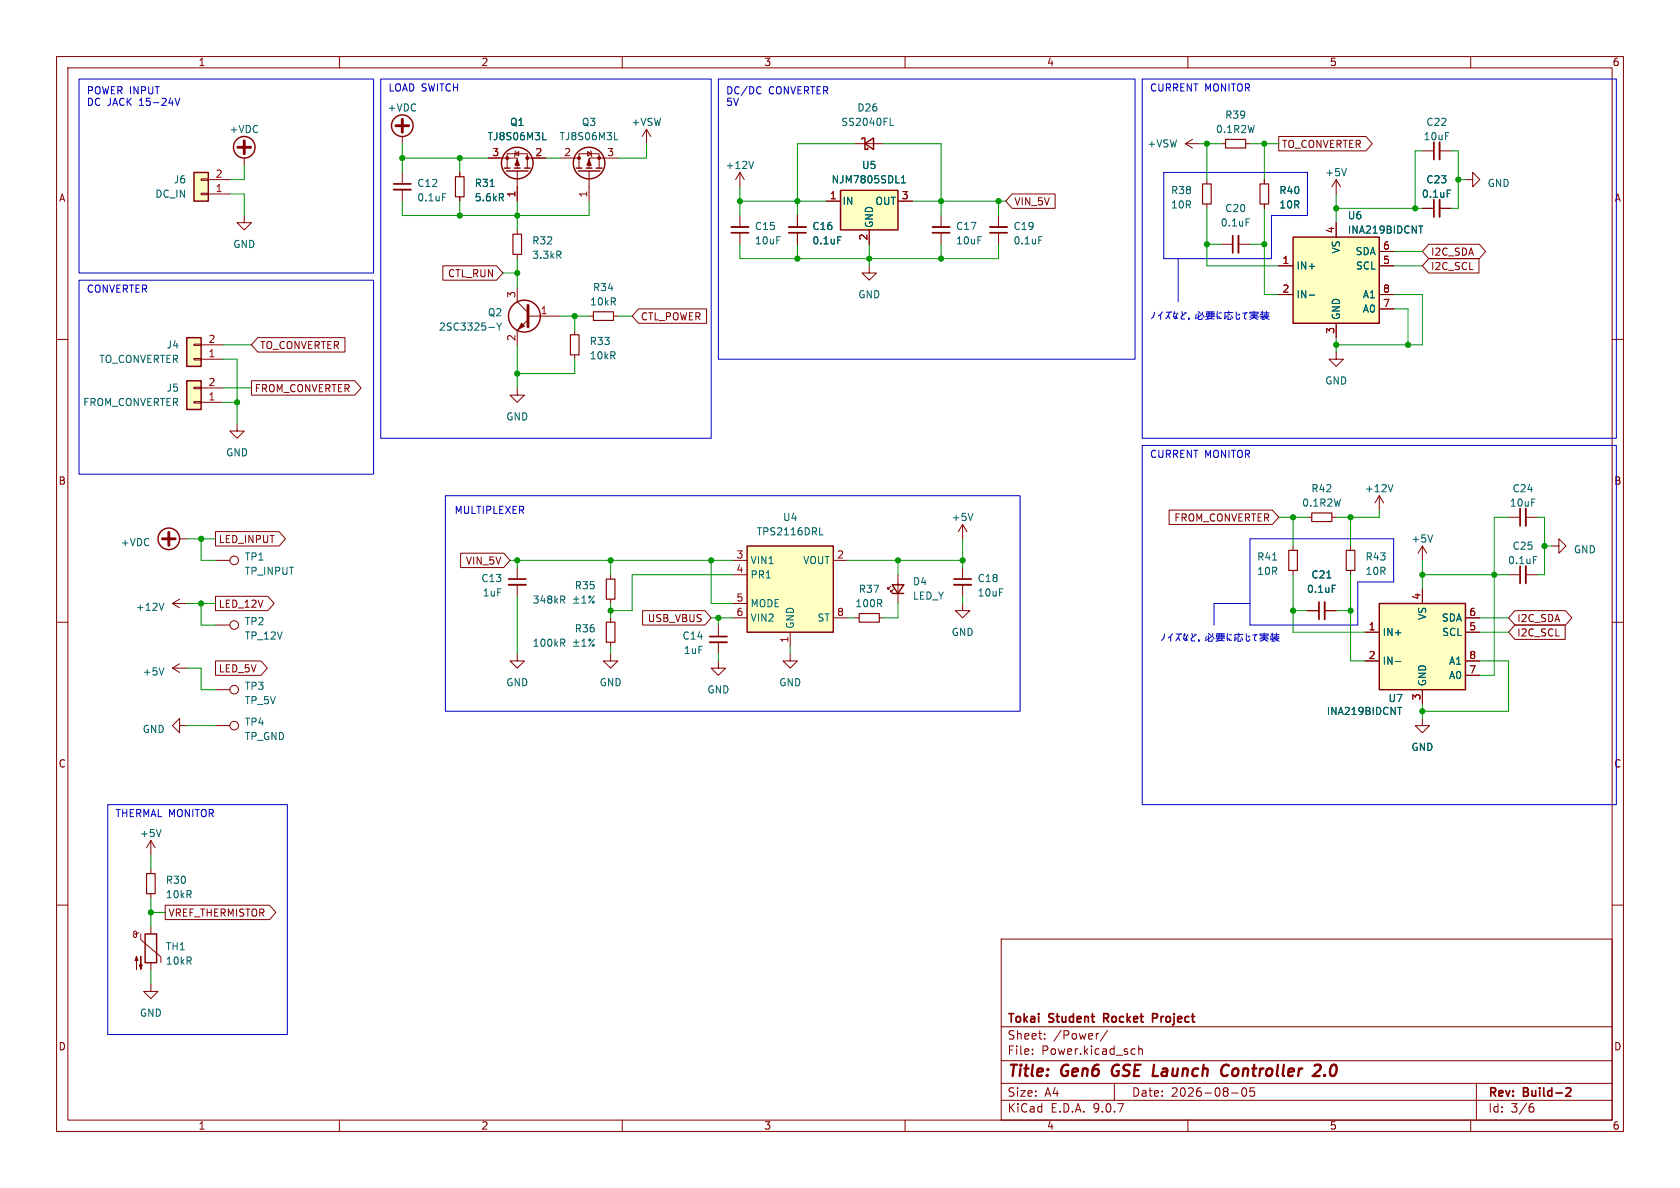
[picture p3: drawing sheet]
<svg xmlns="http://www.w3.org/2000/svg" width="297mm" height="210mm" viewBox="0 0 297 210" stroke-linecap="round" stroke-linejoin="round" font-family="sans-serif">
<g fill="none" stroke="#840000" stroke-width=".18">
<path d="M10 10h277v190h-277zM12 12h273v186h-273zM60 10v2M110 10v2M160 10v2M210 10v2M260 10v2M166.4 38.1v2M176.5 38.1v2M251.5 36.8h2M254.5 36.8h2M166.4 41.1v2.1"/>
<path d="M176.5 41.1v2.1M10 60h2M285 60h2M10 110h2M285 110h2M10 160h2M177 166h108v32h-108zM285 160h2M60 198v2M110 198v2M160 198v2M177 194.5h108"/>
<path d="M177 191.5h108M177 187.5h108M177 181.5h108M182.5 186.3v.1M182.5 185.5v.1M184.7 183.6v.1M184.7 182.8v.1M194.2 182.7l-.2 .1M195.8 182.1l-1.3 2M197 191.5v3M200.2 185.4l.5 .1M200.7 186.3l-.5 .1"/>
<path d="M201.3 185.5l.2-.1 .4 .1 .1 .9M201.3 184.9v1.5M210 198v2M217.7 193.2h1.2M219.7 192.4l.2-.1a.81 .81 0 0 1 .6 .6 .81 .81 0 0 1-.3 .8l-.2 .1a.81 .81 0 0 1-.3-1.4zM221.7 192.3h-.7v.7l.2-.1h.5l.1 .3-.1 .5-.2 .1-.5-.1M260 198v2M261 191.5v6.5M270.6 195.7h.4l.2 .3-.1 .5-.5 .1M271 195.1l-.4 .1"/>
</g>
<path d="M253.5 35.3v3.1M164.8 41.1h3.1M175 41.1h3.1M195.1 180h.6M195.7 179.2h-.6v1.5M204.5 179.3l-.7-.1v1.5M204.5 179.9l-.7 .1M277.1 192.3l.5 .1 .1 .3-.9 1.1h.9" fill="none" stroke="#840000" stroke-width=".3"/>
<path d="M196.8 188.5a1.27 1.27 0 0 0 0 1.6M217 190a.73 .73 0 0 1-.8 .1M217.2 188.4a.69 .69 0 0 0-1 .1M232.7 188.2h.5a.45 .45 0 0 1 .3 .6l-.2 .3-1.2 1.1h1.2M234.2 190l.1 .1-.1 .1M234.2 190l-.1 .1 .1 .1M234.2 190v.2" fill="none" stroke="#840000" stroke-width=".4"/>
<path d="M254.5 35.3v3.1M164.8 40.1h3.1M175 40.1h3.1" fill="none" stroke="#840000" stroke-width=".33"/>
<path d="M255.9 33.6h.6M183.7 41.8h.6" fill="none" stroke="#006464" stroke-width=".18"/>
<path d="M148.6 33.7h10.1v6.9h-10.1z" fill="#ffffc2"/>
<path d="M148.6 33.7h10.1v6.9h-10.1z" fill="none" stroke="#840000" stroke-width=".25"/>
<path d="M146 35.6h2.6M158.7 35.6h2.6M251.5 26.7h2M254.5 26.7h2M153.7 40.6v2.6M26.7 148.6v2.5M26.7 153.7v.7M26.7 158v.8M26.7 148.6l-.8 1.3M26.7 148.6l.7 1.3" fill="none" stroke="#840000" stroke-width=".18"/>
<path d="M159.4 32.3h.7M159.4 31.4l.3-.3v1.2M28.5 146.6l-.4 1.3" fill="none" stroke="#006464" stroke-width=".18"/>
<path d="M25.9 154.4h1.5v3.6h-1.5z" fill="none" stroke="#840000" stroke-width=".2"/>
<path d="M253.5 25.1v3.1" fill="none" stroke="#840000" stroke-width=".3"/>
<path d="M254.5 25.1v3.1" fill="none" stroke="#840000" stroke-width=".33"/>
<path d="M34.3 30.5h2.5v5.1h-2.5z" fill="#ffffc2"/>
<path d="M34.3 30.5h2.5v5.1h-2.5z" fill="none" stroke="#840000" stroke-width=".25"/>
<g fill="none" stroke="#840000" stroke-width=".18">
<path d="M35.6 34.2h1.2v.2h-1.2zM35.6 31.6h1.2v.3h-1.2zM36.8 34.3h3.8M36.8 31.8h3.8M43.2 38.1v1.3h1.2l-1.2 1.2-1.3-1.2h1.3M223.5 31.8v.7M223.5 36.1v.7M236.2 31.8l-.7 1.2M236.2 31.8l.8 1.2M236.2 31.8v2.5M259.1 31.8h1.2v-1.3l1.3 1.3-1.3 1.2v-1.2M215.9 43.2h2"/>
<path d="M218.9 43.2h2.1M41.9 74.9v1.3h1.3l-1.3 1.3-1.3-1.3h1.3M236.2 62.2v1.3h1.3l-1.3 1.3-1.3-1.3h1.3M30.5 106.7l1.2 .7M30.5 106.7h2.5M30.5 118.1l1.2 .8M30.5 118.1h2.5M31.7 105.9l-1.2 .8M31.7 117.3l-1.2 .8M127 110.5v2M127 113.5v2.1M31.7 128.3v-1.3l-1.2 1.3 1.2 1.2v-1.2h1.3"/>
</g>
<path d="M217.9 41.7v3M125.5 112.5h3" fill="none" stroke="#840000" stroke-width=".3"/>
<path d="M218.9 41.7v3M125.5 113.5h3" fill="none" stroke="#840000" stroke-width=".33"/>
<path d="M220.3 38.7h.6M238 29.8l-.4 1.3M29 106.6l-.4 1.3M29 118.1l-.4 1.2" fill="none" stroke="#006464" stroke-width=".18"/>
<path d="M222.8 32.5h1.5v3.6h-1.5z" fill="none" stroke="#840000" stroke-width=".2"/>
<path d="M33 67.3h2.6v5.1h-2.6z" fill="#ffffc2"/>
<path d="M33 67.3h2.6v5.1h-2.6z" fill="none" stroke="#840000" stroke-width=".25"/>
<path d="M34.3 71h1.3v.2h-1.3zM34.3 68.5h1.3v.2h-1.3zM35.6 71.1h3.8M35.6 68.6h3.8" fill="none" stroke="#840000" stroke-width=".18"/>
<path d="M33 59.7h2.6v5.1h-2.6z" fill="#ffffc2"/>
<g fill="none" stroke="#840000" stroke-width=".25">
<path d="M33 59.7h2.6v5.1h-2.6zM157.7 103.4h2.1l-1.1 1.5zM157.7 104.9h2.1M25.7 165.1h2v5.1h-2z"/>
<circle cx="29.8" cy="95.3" r="1.9"/>
</g>
<g fill="none" stroke="#840000" stroke-width=".18">
<path d="M209.5 25.4l1.3 .8M209.5 25.4h2.6M210.8 24.6l-1.3 .8M213.4 31.8v.7M213.4 36.1v.7M34.3 63.4h1.3v.2h-1.3zM34.3 60.8h1.3v.3h-1.3zM35.6 63.5h3.8M35.6 61h3.8M31.7 95.3h1.3M170.2 92.7l-.8 1.3M170.2 92.7l.7 1.3"/>
<path d="M170.2 92.7v2.6M151.1 109.2h.8M155.4 109.2h.8M157.5 103.6l-.5 .5v-.2v.2h.2M158 104.1l-.5 .5v-.2v.2h.2M158.7 101.6v5.1M170.2 106.7v1.3h1.2l-1.2 1.2-1.3-1.2h1.3M23.5 165.2l.1 .3M23.6 164.8l.3-.2 .2 .2v.8l-.3 .1-.2-.2M23.6 164.8l.1 .3h.3l.5-.3M24.9 165.1v1l3.5 3.1v1M26.7 174v1.3h1.2l-1.2 1.2-1.3-1.2h1.3"/>
<path d="M26.7 163.8v1.3M26.7 170.2v1.3"/>
</g>
<path d="M212.6 32.5h1.5v3.6h-1.5zM151.9 108.5h3.5v1.5h-3.5z" fill="none" stroke="#840000" stroke-width=".2"/>
<g fill="#840000" stroke="#840000" stroke-width=".18">
<path d="M24.1 169l.3 .8h-.5l.2-.8v2.3z"/>
<path d="M24.9 169v2.3l-.3-.7h.5l-.2 .7z"/>
</g>
<path d="M172 90.7l-.4 1.3" fill="none" stroke="#006464" stroke-width=".18"/>
<path d="M28.7 95.3h2.3M29.8 94.1v2.3" fill="none" stroke="#840000" stroke-width=".51"/>
<path d="M132.1 96.5h15.2v15.3h-15.2z" fill="#ffffc2"/>
<g fill="none" stroke="#840000" stroke-width=".25">
<path d="M89.2 29.7h1M89.5 30.2h3.8M90.9 29.7h1M92.7 29.7h1M101.9 29.7h1M102.2 30.2h3.8M103.6 29.7h1M105.4 29.7h1M132.1 96.5h15.2v15.3h-15.2z"/>
<circle cx="43.2" cy="26" r="1.9"/>
<circle cx="71.1" cy="22.2" r="1.9"/>
<circle cx="91.4" cy="28.8" r="2.79"/>
<circle cx="104.1" cy="28.8" r="2.79"/>
<circle cx="92.7" cy="55.9" r="2.82"/>
</g>
<g fill="none" stroke="#840000" stroke-width=".18">
<path d="M43.2 27.9v1.3M71.1 24.1v1.3M71.1 30.5v2M71.1 33.5v2.1M81.3 30.5v.7M81.3 34.8v.8M86.4 27.9h5v1.8M89.7 29.7v-2.5h3.5v2.5M91.1 27.2l.6-.4v.8zM91.2 26.7l-.1 .1v.8l-.2 .1M91.4 30.2v5.4M93.2 27.9h3.3"/>
<path d="M99.1 27.9h3.3M102.4 29.7v-2.5h3.5v2.5M103.9 26.8l.6 .4-.6 .4zM104.1 30.2v5.4M104.4 26.7l.1 .1v.8l.1 .1M109.2 27.9h-5.1v1.8M114.3 22.9l-.8 1.2M114.3 22.9l.8 1.2M114.3 22.9v2.5M130.8 38.1v2M91.4 50.8v2.5l1.9 1.9M91.4 40.6v.8"/>
<path d="M91.4 45v.7M93.3 56.5l-1.9 1.9v2.6M93.3 55.9h5.8M101.6 58.4v.8M104.1 55.9h.8M108.5 55.9h.7M130.8 41.1v2.1M91.4 68.6v1.3h1.3l-1.3 1.2-1.2-1.2h1.2M101.6 62.7v.8M38.1 99.1h2.5M129.5 99.1h2.6M147.3 99.1h2.6"/>
<path d="M266.7 91.4h2M269.7 91.4h2.1M274.3 96.5h1.3v-1.2l1.3 1.2-1.3 1.3v-1.3M38.1 110.5h2.5M127 116.8v1.3h1.3l-1.3 1.3-1.3-1.3h1.3M129.5 101.6h2.6M129.5 106.7h2.6M129.5 109.2h2.6M139.7 115.6v1.2h1.3l-1.3 1.3-1.3-1.3h1.3M139.7 111.8v2.5M147.3 109.2h2.6M170.2 100.3v2.1"/>
<path d="M170.2 103.4v2M266.7 101.6h2M269.7 101.6h2.1M38.1 128.3h2.5M38.1 121.9h2.5"/>
<circle cx="41.4" cy="99.1" r=".76"/>
<circle cx="41.4" cy="110.5" r=".76"/>
<circle cx="41.4" cy="121.9" r=".76"/>
<circle cx="41.4" cy="128.3" r=".76"/>
</g>
<g fill="none" stroke="#006464" stroke-width=".18">
<path d="M78.2 34.2h.7M86.7 33h.7M88.6 34.9l.4 .6M89 34.4v.4M95.9 24.7h.7M108.6 24.7h.7M86.4 57.9h1M87.8 57.1l.4 .7M88.2 57.8v.6M88.7 57.1l-.5 .7M98.7 45.1l.5 .6M99.1 44.5v.4"/>
<path d="M144.9 94.6h.6M271.1 98.4h.6"/>
</g>
<path d="M69.6 32.5h3M129.3 41.1h3M268.7 89.9v3.1M168.7 102.4h3M268.7 100.1v3" fill="none" stroke="#840000" stroke-width=".3"/>
<path d="M69.6 33.5h3M129.3 40.1h3M269.7 89.9v3.1M168.7 103.4h3M269.7 100.1v3" fill="none" stroke="#840000" stroke-width=".33"/>
<path d="M42 26h2.3M43.2 24.9v2.3M70 22.2h2.3M71.1 21.1v2.3M93.3 54v3.8" fill="none" stroke="#840000" stroke-width=".51"/>
<g fill="#840000" stroke="#840000" stroke-width=".18">
<path d="M92.2 57.2l.5 .5-1 .5z"/>
<path d="M91.4 28.2l.4 1h-.7z"/>
<path d="M104.1 28.2l.4 1h-.7z"/>
<circle cx="93.2" cy="27.9" r=".25"/>
<circle cx="89.7" cy="27.9" r=".25"/>
<circle cx="102.4" cy="27.9" r=".25"/>
<circle cx="105.9" cy="27.9" r=".25"/>
</g>
<path d="M80.5 31.2h1.5v3.6h-1.5zM90.7 41.4h1.5v3.6h-1.5zM100.8 59.2h1.6v3.5h-1.6zM104.9 55.1h3.6v1.5h-3.6z" fill="none" stroke="#840000" stroke-width=".2"/>
<path d="M243.8 106.7h15.3v15.2h-15.3z" fill="#ffffc2"/>
<path d="M152.4 24.6v-.2h.5v2h.5v-.2M152.9 25.4l1.5-1v2zM243.8 106.7h15.3v15.2h-15.3z" fill="none" stroke="#840000" stroke-width=".25"/>
<g fill="none" stroke="#840000" stroke-width=".18">
<path d="M130.8 30.5l-.8 1.3M130.8 30.5l.8 1.3M130.8 30.5v2.5M141 38.1v2M151.1 25.4h5.1M215.9 25.4h.8M220.2 25.4h.8M141 41.1v2.1M228.6 96.5v.8M231.1 91.4h.8M235.5 91.4h.7M238.8 96.5v.8"/>
<path d="M243.8 87.6l-.7 1.3M243.8 87.6l.8 1.3M243.8 87.6v2.6M251.5 96.5v2.6M251.5 96.5l-.8 1.3M251.5 96.5l.7 1.3M91.4 115.6v1.2h1.3l-1.3 1.3-1.2-1.3h1.2M91.4 100.3v2.1M91.4 103.4v2M107.9 115.6v1.2h1.3l-1.3 1.3-1.2-1.3h1.2M107.9 101.6v.8M107.9 105.9v.8"/>
<path d="M107.9 109.2v.8M107.9 113.5v.8M228.6 100.8v.8M231.1 108h2.1M234.2 108h2M238.8 100.8v.8M241.3 111.8h2.5M241.3 116.8h2.5M251.5 104.1v2.6M259.1 111.8h2.5M259.1 116.8h2.5M259.1 109.2h2.5"/>
<path d="M259.1 119.4h2.5M251.5 127v1.3h1.2l-1.2 1.2-1.3-1.2h1.3M251.5 121.9v2.6"/>
</g>
<g fill="none" stroke="#006464" stroke-width=".18">
<path d="M133.2 28.5l-.4 1.3M157.4 22.2h.6M148.1 41.8h.6M225 99h.7M246.3 85.7l-.5 1.2M253.3 94.6l-.4 1.2M99.4 106l.5 .6M99.4 113.6l.5 .6M99.6 105.4l.3 .2-.1 .3-.2 .1M99.6 113l.3 .2-.1 .3-.2 .1M101.4 105.9h.9M101.4 106.6h.9"/>
<path d="M101.4 113.5h.9M101.4 114.2h.9M101.9 105.4v1M101.9 113v1M102.9 106.6h.7M102.9 105.7l.3-.3v1.2M102.9 113.3l.3-.3v1.2M102.9 114.2h.7M105.1 105.4l-1 1.2M105.1 113l-1 1.2M234.6 102.2h.7M235.5 103.4h.6"/>
<path d="M246.7 116.9h1M247.1 125h.7"/>
<circle cx="104.3" cy="105.5" r=".18"/>
<circle cx="104.3" cy="113.2" r=".18"/>
<circle cx="104.9" cy="106.4" r=".18"/>
<circle cx="104.9" cy="114.1" r=".18"/>
</g>
<path d="M139.4 41.1h3.1M89.9 102.4h3.1M233.2 106.4v3.1" fill="none" stroke="#840000" stroke-width=".3"/>
<path d="M139.4 40.1h3.1M89.9 103.4h3.1M234.2 106.4v3.1" fill="none" stroke="#840000" stroke-width=".33"/>
<path d="M216.7 24.6h3.5v1.6h-3.5zM227.8 97.3h1.6v3.5h-1.6zM231.9 90.7h3.6v1.5h-3.6zM238 97.3h1.5v3.5h-1.5zM107.2 102.4h1.5v3.5h-1.5zM107.2 110h1.5v3.5h-1.5z" fill="none" stroke="#840000" stroke-width=".2"/>
<path d="M228.6 41.9h15.2v15.3h-15.2z" fill="#ffffc2"/>
<path d="M228.6 41.9h15.2v15.3h-15.2z" fill="none" stroke="#840000" stroke-width=".25"/>
<g fill="none" stroke="#840000" stroke-width=".18">
<path d="M81.3 30.5v.7M81.3 34.8v.8M86.4 27.9h2.5M91.4 33v2.6M94 27.9h2.5M141 38.1v2M146 35.6h2.6M158.7 35.6h2.6M178.9 34.3h7.6v2.5h-7.6l-1.1-1.2zM223.5 31.8v.7M223.5 36.1v.7M226.1 24.1h15.4l1.1 1.3-1.1 1.3h-15.4z"/>
<path d="M236.2 39.4v2.5M251.5 36.8h2M254.5 36.8h2M45.6 59.7h15.4v2.5h-15.4l-1.2-1.2zM78.3 47h9.5l1.1 1.3-1.1 1.2h-9.5zM112.9 54.6h12v2.6h-12l-1.1-1.3zM141 41.1v2.1M153.7 47v1.3h1.2l-1.2 1.2-1.3-1.2h1.3M153.7 40.6v2.6M226.1 47h2.5M226.1 52.1h2.5M236.2 57.2v2.5"/>
<path d="M243.8 47h2.6M243.8 52.1h2.6M243.8 44.5h2.6M243.8 54.6h2.6M252.6 43.2h8.9l1.1 1.3-1.1 1.2h-8.9l-1.1-1.2zM252.6 45.7h8.9v2.6h-8.9l-1.1-1.3zM44.4 67.3h18.3l1.1 1.3-1.1 1.3h-18.3zM38.1 94h11.3l1.1 1.3-1.1 1.2h-11.3zM81.4 97.8h7.7l1.1 1.3-1.1 1.2h-7.7zM206.7 90.2h18.2l1.2 1.2-1.2 1.3h-18.2zM38.1 105.4h9.3l1.1 1.3-1.1 1.3h-9.3zM38.1 116.8h8l1.2 1.3-1.2 1.3h-8z"/>
<path d="M113.6 107.9h11l1.1 1.3-1.1 1.3h-11zM231.1 108h2.1M234.2 108h2M241.3 111.8h2.5M241.3 116.8h2.5M251.5 104.1v2.6M259.1 111.8h2.5M259.1 116.8h2.5M259.1 109.2h2.5M259.1 119.4h2.5M267.8 107.9h9l1.1 1.3-1.1 1.3h-9l-1.1-1.3zM267.8 110.5h8.9v2.5h-8.9l-1.1-1.2z"/>
<path d="M251.5 121.9v2.6M29.2 160h18.5l1.1 1.3-1.1 1.3h-18.5z"/>
</g>
<g fill="none" stroke="#006464" stroke-width=".18">
<path d="M86.7 33h.7M88.6 34.9l.4 .6M89 34.4v.4M95.9 24.7h.7M159.4 32.3h.7M159.4 31.4l.3-.3v1.2M250.8 39.9h.7M255.9 33.6h.6M148.1 41.8h.6M231.4 52.2h1M234.6 102.2h.7M235.5 103.4h.6"/>
<path d="M246.7 116.9h1M247.1 125h.7"/>
</g>
<g fill="none" stroke="#0000c2" stroke-width=".18">
<path d="M14 14h52v34.3h-52zM30.9 17.4l.5 1.2 .4-1.2M67.3 14h58.4v63.5h-58.4zM127 14h73.7v49.5h-73.7zM134.3 15.3l.2 .1M134.5 16.5l-.2 .1M201.9 14h83.8v63.5h-83.8zM205.7 30.5h25.4v7.6h-6.3v7.6h-19.1zM14 49.5h52v34.3h-52zM204.1 55.2a1.24 1.24 0 0 1-.5 1.1M205.2 55.6v.9M205.2 55.6l-.4 .3"/>
<path d="M205.5 55.1l-.3 .5M206.2 55.2h.5l-.1 .4-.5 .7M206.5 55.9l.3 .4M206.8 55.1l.1 .2M207 55.1l.1 .1M207.4 55.4h.4M207.7 55.1l-.3 1M208 55.6v.7h-.3v-.3h.2l.3 .3M208.1 55.3l.2 .3M208.3 45.7v7.6M208.9 55.1l.2 .6M209.4 55.3l.1 .1"/>
<path d="M209.4 55.5l-.6 .5 .1 .4h.5M209.6 55.2l.1 .2M210.1 56.2l.1 .1M210.1 56.2v.1M210.2 56.3l-.1 .2M210.2 56.3h-.1M211.5 55.6l-.1 .5M211.8 55.4v1.1h.6M211.8 55.1l.4 .3M212.5 56.2v.3M212.6 55.6l.3 .5M212.6 55.1l-.1 .4-.7 .6-.5 .2"/>
<path d="M213.2 55.9h1.5M213.2 55.1h1.5M213.3 55.4h1.3v.3h-1.3zM213.7 55.1v.6M213.8 55.8l-.4 .4 1.2 .2M214.2 55.1v.6M214.4 55.9l-.5 .4-.7 .2M215.2 55.1v1.2l.1-.4M215.5 55.3h.5M215.5 56l.1 .3h.4M216.8 55.9l-.1 .4M217 56.5h.6"/>
<path d="M217.1 55.7v.7M217.1 55.4l.3 .2M217.2 55v.3M217.6 56.2v.2M217.7 55.8l.3 .5M218 55.3h-1.4l-.2 1.1M218.6 55.1v1.2l.3 .2 .3-.4M218.9 55.6l.1 .1M219 55.5l.2 .2M220.4 55.3a.61 .61 0 0 0-.4 .5 .61 .61 0 0 0 .3 .6M220.5 55.3l-.8 .1M220.9 56h1.6"/>
<path d="M221 55.4v-.2h1.4v.2M221.1 55.5h1.2M221.2 55.7h1.1M221.7 55v.2M221.7 55.4l-.1 .8-.6 .3M221.7 56l.7 .5M222.8 55.9h1.6M222.9 55.1l.1 .2M223.1 55.5l-.3 .1M223.2 55v.7M223.3 56.1v.3M223.4 55.3h1"/>
<path d="M223.5 55.7h.8M223.6 55.9l.3 .4 .5 .2M223.6 55.7v.3l-.8 .2M223.6 56.4l-.5 .1M223.9 55v.7M224.2 56l-.4 .2M201.9 78.7h83.8v63.5h-83.8zM78.7 87.6h101.6v38.1h-101.6zM221 95.3h25.4v7.6h-6.4v7.6h-19zM205.9 112.1a1.24 1.24 0 0 1-.6 1.1M207 112.5v.9M207 112.5l-.5 .3"/>
<path d="M207.3 112l-.3 .5M207.9 112.1h.6l-.1 .4-.5 .7M208.3 112.8l.3 .4M208.6 112l.1 .2M208.8 112l.1 .1M209.2 112.3h.4M209.4 112l-.2 1M209.7 112.5v.7h-.3v-.3h.2l.4 .3M209.9 112.2l.2 .3M210.7 112l.2 .6M211.2 112.2l.1 .1M211.2 112.4l-.6 .5 .1 .4h.5"/>
<path d="M211.4 112.1l.1 .2M211.9 113.1l.1 .1M211.9 113.1v.1M212 113.2l-.1 .2M212 113.2h-.1M213.3 112.5l-.2 .5M213.6 112.3v1.1h.6M213.6 112l.4 .3M214.3 113.1v.3M214.4 112.5l.2 .5M214.4 112l-.1 .4-.7 .6-.5 .2M215 112.8h1.5"/>
<path d="M215 112h1.5M215.1 112.3h1.3v.3h-1.3zM215.5 112v.6M215.6 112.7l-.4 .4 1.2 .2M216 112v.6M216.2 112.8l-.5 .4-.7 .2M217 112v1.2l.1-.4M217.3 112.2h.4M217.3 112.9l.1 .3h.3M218.6 112.8l-.1 .4M218.8 113.4h.6M218.9 112.6v.7"/>
<path d="M218.9 112.3l.3 .2M219 111.9v.3M219.4 113.1v.2M219.5 112.7l.2 .5M219.7 112.2h-1.4l-.1 1.1M220.3 112l.1 1.2 .3 .2 .2-.4M220.6 112.5l.2 .1M220.8 112.4l.1 .2M221 106.7h-6.4v3.8M222.1 112.2a.61 .61 0 0 0-.3 .5 .61 .61 0 0 0 .3 .6M222.3 112.2l-.8 .1M222.7 112.9h1.6"/>
<path d="M222.8 112.3v-.2h1.4v.2M222.9 112.4h1.2M222.9 112.6h1.2M223.5 111.9v.2M223.5 112.3l-.1 .8-.6 .3M223.5 112.9l.6 .5M224.6 112.8h1.5M224.7 112l.1 .2M224.9 112.4l-.3 .1M225 111.9v.7M225.1 113v.3M225.2 112.2h.9"/>
<path d="M225.2 112.6h.9M225.4 112.8l.3 .4 .4 .2M225.4 112.6v.3l-.8 .2M225.4 113.3l-.5 .1M225.7 111.9v.7M226 112.9l-.4 .2M19 142.2h31.8v40.7h-31.8z"/>
</g>
<g fill="none" stroke="#009600" stroke-width=".18">
<path d="M40.6 34.3h2.6v3.8M43.2 29.2v2.6h-2.6M71.1 35.6v2.5h33v-2.5M71.1 27.9h15.3M71.1 25.4v5.1M81.3 27.9v2.6M81.3 35.6v2.5M91.4 35.6v5M96.5 27.9h2.6M114.3 25.4v2.5h-5.1M130.8 35.6h15.2M130.8 33v5.1"/>
<path d="M151.1 25.4h-10.1v12.7M156.2 25.4h10.2v12.7M161.3 35.6h16.5M176.5 35.6v2.5M212.1 25.4h3.8M213.4 36.8v10.2h12.7M213.4 25.4v6.4M221 25.4h5.1M223.5 36.8v15.3h2.6M223.5 25.4v6.4M236.2 36.8h15.3M236.2 34.3v5.1"/>
<path d="M251.5 26.7h-1.3v10.1M256.5 26.7h1.3v10.1h-1.3M257.8 31.8h1.3M88.9 48.3h2.5M91.4 45.7v5.1M99.1 55.9h5M101.6 55.9v2.5M109.2 55.9h2.6M130.8 43.2v2.5h45.7v-2.5M141 43.2v2.5M153.7 43.2v3.8M166.4 43.2v2.5"/>
<path d="M213.4 43.2h2.5M221 43.2h2.5M236.2 59.7v2.5M246.4 52.1h5.1v8.9h-15.3M246.4 44.5h5.1M246.4 47h5.1M246.4 54.6h2.5v6.4M39.4 61h5M39.4 63.5h2.5v11.4M39.4 68.6h5M39.4 71.1h2.5M91.4 61v7.6"/>
<path d="M101.6 63.5v2.5h-10.2M33 95.3h5.1M35.6 95.3v3.8h2.5M90.2 99.1h39.3M91.4 99.1v1.2M107.9 99.1v2.5M125.7 99.1v7.6h3.8M149.9 99.1h20.3M158.7 99.1v2.5M170.2 95.3v5M226.1 91.4h5M228.6 91.4v5.1"/>
<path d="M238.8 91.4v5.1M243.8 90.2v1.2h-7.6M251.5 99.1v5M266.7 91.4h-2.5v28h-2.6M271.8 91.4h1.2v10.2h-1.2M273 96.5h1.3M33 118.1h2.6v3.8h2.5M33 106.7h5.1M35.6 106.7v3.8h2.5M91.4 105.4v10.2M107.9 106.7v2.5M107.9 114.3v1.3"/>
<path d="M125.7 109.2h3.8M127 109.2v1.3M127 115.6v1.2M129.5 101.6h-17.7v6.4h-3.9M139.7 114.3v1.3M149.9 109.2h1.2M158.7 106.7v2.5h-2.5M170.2 105.4v1.3M228.6 101.6v10.2h12.7M228.6 108h2.5M236.2 108h2.6M238.8 101.6v15.2h2.5"/>
<path d="M251.5 101.6h15.2M261.6 109.2h5.1M261.6 116.8h5.1v8.9h-15.2M261.6 111.8h5.1M33 128.3h5.1M251.5 124.5v2.5M26.7 151.1v2.6M26.7 158.8v5M26.7 171.5v2.5M26.7 161.3h2.5"/>
</g>
<g fill="#009600" stroke="#009600" stroke-width=".18">
<circle cx="41.9" cy="71.1" r=".46"/>
<circle cx="35.6" cy="106.7" r=".46"/>
<circle cx="26.7" cy="161.3" r=".46"/>
<circle cx="35.6" cy="95.3" r=".46"/>
<circle cx="130.8" cy="35.6" r=".46"/>
<circle cx="141" cy="35.6" r=".46"/>
<circle cx="141" cy="45.7" r=".46"/>
<circle cx="153.7" cy="45.7" r=".46"/>
<circle cx="158.7" cy="99.1" r=".46"/>
<circle cx="170.2" cy="99.1" r=".46"/>
<circle cx="176.5" cy="35.6" r=".46"/>
<circle cx="166.4" cy="35.6" r=".46"/>
<circle cx="166.4" cy="45.7" r=".46"/>
<circle cx="91.4" cy="66" r=".46"/>
<circle cx="91.4" cy="38.1" r=".46"/>
<circle cx="91.4" cy="48.3" r=".46"/>
<circle cx="101.6" cy="55.9" r=".46"/>
<circle cx="91.4" cy="99.1" r=".46"/>
<circle cx="107.9" cy="99.1" r=".46"/>
<circle cx="107.9" cy="108" r=".46"/>
<circle cx="81.3" cy="27.9" r=".46"/>
<circle cx="71.1" cy="27.9" r=".46"/>
<circle cx="81.3" cy="38.1" r=".46"/>
<circle cx="125.7" cy="99.1" r=".46"/>
<circle cx="127" cy="109.2" r=".46"/>
<circle cx="251.5" cy="101.6" r=".46"/>
<circle cx="264.2" cy="101.6" r=".46"/>
<circle cx="273" cy="96.5" r=".46"/>
<circle cx="238.8" cy="91.4" r=".46"/>
<circle cx="236.2" cy="36.8" r=".46"/>
<circle cx="250.2" cy="36.8" r=".46"/>
<circle cx="257.8" cy="31.8" r=".46"/>
<circle cx="228.6" cy="91.4" r=".46"/>
<circle cx="223.5" cy="25.4" r=".46"/>
<circle cx="213.4" cy="43.2" r=".46"/>
<circle cx="236.2" cy="61" r=".46"/>
<circle cx="248.9" cy="61" r=".46"/>
<circle cx="223.5" cy="43.2" r=".46"/>
<circle cx="213.4" cy="25.4" r=".46"/>
<circle cx="238.8" cy="108" r=".46"/>
<circle cx="251.5" cy="125.7" r=".46"/>
<circle cx="228.6" cy="108" r=".46"/>
</g>
<g font-size="2.8" fill="#840000">
<text x="178" y="190.9">Title:</text>
<text x="187.7" y="190.9">Gen6</text>
<text x="197.4" y="190.9">GSE Launch</text>
<text x="218.3" y="190.9">Controller</text>
<text x="235.5" y="190.9">2.0</text>
</g>
<g font-size="2.1" fill="#840000">
<text x="178" y="184">Sheet:</text>
<text x="178" y="181.2">Tokai</text>
<text x="185.5" y="181.2">Student</text>
<text x="186.2" y="184">/Power/</text>
<text x="195.8" y="181.2">Rocket</text>
<text x="205" y="181.2">Project</text>
<text x="178" y="186.7">File:</text>
<text x="184.1" y="186.7">Power.kicad_sch</text>
<text x="178" y="196.9">KiCad</text>
<text x="178" y="194.1">Size:</text>
<text x="184.7" y="194.1">A4</text>
<text x="185.7" y="196.9">E.D.A.</text>
<text x="193.3" y="196.9">9.0.7</text>
<text x="200" y="194.1">Date:</text>
<text x="207" y="194.1">2026-08-05</text>
<text x="263" y="194.3">Rev:</text>
<text x="263" y="196.9">Id:</text>
<text x="267.1" y="196.9">3/6</text>
<text x="269.4" y="194.3">Build-2</text>
</g>
<g font-size="1.8" fill="#840000">
<text x="35" y="11.9">1</text>
<text x="85" y="11.9">2</text>
<text x="135" y="11.9">3</text>
<text x="185" y="11.9">4</text>
<text x="235" y="11.9">5</text>
<text x="285" y="11.9">6</text>
<text x="226.5" y="26.4">TO_CONVERTER</text>
<text x="10.3" y="35.9">A</text>
<text x="285.3" y="35.9">A</text>
<text x="179.2" y="36.5">VIN_5V</text>
<text x="252.9" y="45.4">I2C_SDA</text>
<text x="252.9" y="47.9">I2C_SCL</text>
<text x="79.1" y="49.2">CTL_RUN</text>
<text x="113.2" y="56.8">CTL_POWER</text>
<text x="45.9" y="61.9">TO_CONVERTER</text>
<text x="44.9" y="69.5">FROM_CONVERTER</text>
<text x="10.3" y="85.9">B</text>
<text x="285.3" y="85.9">B</text>
<text x="207.5" y="92.4">FROM_CONVERTER</text>
<text x="38.6" y="96.2">LED_INPUT</text>
<text x="82.2" y="100">VIN_5V</text>
<text x="38.6" y="107.6">LED_12V</text>
<text x="114.4" y="110.2">USB_VBUS</text>
<text x="268.1" y="110.2">I2C_SDA</text>
<text x="268.1" y="112.7">I2C_SCL</text>
<text x="38.6" y="119.1">LED_5V</text>
<text x="10.3" y="135.9">C</text>
<text x="285.3" y="135.9">C</text>
<text x="29.7" y="162.2">VREF_THERMISTOR</text>
<text x="10.3" y="185.9">D</text>
<text x="285.3" y="185.9">D</text>
<text x="35" y="199.9">1</text>
<text x="85" y="199.9">2</text>
<text x="135" y="199.9">3</text>
<text x="185" y="199.9">4</text>
<text x="235" y="199.9">5</text>
<text x="285" y="199.9">6</text>
</g>
<g font-size="1.8" fill="#0000c2">
<text x="15.2" y="16.8">POWER INPUT</text>
<text x="68.6" y="16.3">LOAD SWITCH</text>
<text x="128.3" y="16.8">DC/DC</text>
<text x="135.9" y="16.8">CONVERTER</text>
<text x="203.2" y="16.3">CURRENT MONITOR</text>
<text x="15.2" y="18.8">DC JACK</text>
<text x="24.7" y="18.8">15-24V</text>
<text x="128.3" y="18.8">5V</text>
<text x="15.2" y="51.8">CONVERTER</text>
<text x="203.2" y="81">CURRENT MONITOR</text>
<text x="80.3" y="90.9">MULTIPLEXER</text>
<text x="20.3" y="144.5">THERMAL MONITOR</text>
</g>
<g font-size="1.8" fill="#006464">
<text x="40.5" y="23.7">+VDC</text>
<text x="68.4" y="19.9">+VDC</text>
<text x="90.1" y="22.5">Q1</text>
<text x="102.8" y="22.5">Q3</text>
<text x="111.5" y="22.5">+VSW</text>
<text x="148.6" y="22.5">SS2040FL</text>
<text x="151.5" y="19.9">D26</text>
<text x="214.9" y="23.7">0.1R2W</text>
<text x="216.5" y="21.2">R39</text>
<text x="252.1" y="22.5">C22</text>
<text x="86.1" y="25">TJ8S06M3L</text>
<text x="98.8" y="25">TJ8S06M3L</text>
<text x="202.7" y="26.3">+VSW</text>
<text x="251.6" y="25">10uF</text>
<text x="27.4" y="35.2">DC_IN</text>
<text x="30.6" y="32.6">J6</text>
<text x="73.7" y="33.3">C12</text>
<text x="73.7" y="35.8">0.1uF</text>
<text x="83.8" y="35.8">5.6kR</text>
<text x="83.8" y="33.2">R31</text>
<text x="128.2" y="30.1">+12V</text>
<text x="146.9" y="32.6">NJM7805SDL1</text>
<text x="152.3" y="30.1">U5</text>
<text x="206.9" y="34.5">R38</text>
<text x="226.1" y="34.5">R40</text>
<text x="234.2" y="31.3">+5V</text>
<text x="251.3" y="35.2">0.1uF</text>
<text x="252.1" y="32.6">C23</text>
<text x="262.9" y="33.2">GND</text>
<text x="133.4" y="40.9">C15</text>
<text x="143.5" y="40.9">C16</text>
<text x="148.8" y="36.4">IN</text>
<text x="154.5" y="40.4" transform="rotate(-90 154.5 40.4)">GND</text>
<text x="154.7" y="36.4">OUT</text>
<text x="168.9" y="40.9">C17</text>
<text x="179.1" y="40.9">C19</text>
<text x="206.9" y="37.1">10R</text>
<text x="215.7" y="40.2">0.1uF</text>
<text x="216.5" y="37.7">C20</text>
<text x="226.1" y="37.1">10R</text>
<text x="238.2" y="41.5">INA219BIDCNT</text>
<text x="238.2" y="39">U6</text>
<text x="41.1" y="44">GND</text>
<text x="94" y="45.9">3.3kR</text>
<text x="94" y="43.4">R32</text>
<text x="133.4" y="43.4">10uF</text>
<text x="143.5" y="43.4">0.1uF</text>
<text x="168.9" y="43.4">10uF</text>
<text x="179.1" y="43.4">0.1uF</text>
<text x="229.1" y="47.9">IN+</text>
<text x="237.1" y="44.9" transform="rotate(-90 237.1 44.9)">VS</text>
<text x="239.6" y="45.3">SDA</text>
<text x="239.6" y="47.9">SCL</text>
<text x="104.7" y="51.7">R34</text>
<text x="151.6" y="52.9">GND</text>
<text x="229.1" y="52.9">IN-</text>
<text x="240.8" y="52.9">A1</text>
<text x="77.5" y="58.6">2SC3325-Y</text>
<text x="86.1" y="56.1">Q2</text>
<text x="104.2" y="54.2">10kR</text>
<text x="237.1" y="56.6" transform="rotate(-90 237.1 56.6)">GND</text>
<text x="240.8" y="55.5">A0</text>
<text x="17.4" y="64.4">TO_CONVERTER</text>
<text x="29.4" y="61.8">J4</text>
<text x="104.1" y="63.7">10kR</text>
<text x="104.1" y="61.2">R33</text>
<text x="14.6" y="72">FROM_CONVERTER</text>
<text x="29.4" y="69.4">J5</text>
<text x="234.2" y="68.2">GND</text>
<text x="89.4" y="74.5">GND</text>
<text x="39.9" y="80.9">GND</text>
<text x="230.1" y="89.8">0.1R2W</text>
<text x="231.7" y="87.2">R42</text>
<text x="241.2" y="87.2">+12V</text>
<text x="266.8" y="89.8">10uF</text>
<text x="267.3" y="87.2">C24</text>
<text x="133.7" y="94.8">TPS2116DRL</text>
<text x="138.3" y="92.3">U4</text>
<text x="168.1" y="92.3">+5V</text>
<text x="21.3" y="96.7">+VDC</text>
<text x="43.2" y="99.3">TP1</text>
<text x="43.2" y="101.8">TP_INPUT</text>
<text x="132.6" y="99.9">VIN1</text>
<text x="141.9" y="99.9">VOUT</text>
<text x="222.2" y="99.3">R41</text>
<text x="222.2" y="101.8">10R</text>
<text x="241.3" y="99.3">R43</text>
<text x="241.3" y="101.8">10R</text>
<text x="249.4" y="96.1">+5V</text>
<text x="266.5" y="99.9">0.1uF</text>
<text x="267.3" y="97.4">C25</text>
<text x="278.1" y="98">GND</text>
<text x="85" y="103.1">C13</text>
<text x="85.2" y="105.6">1uF</text>
<text x="94.1" y="106.9">348kR</text>
<text x="101.5" y="104.4">R35</text>
<text x="132.6" y="102.5">PR1</text>
<text x="132.6" y="107.5">MODE</text>
<text x="151.1" y="107.5">100R</text>
<text x="151.7" y="105">R37</text>
<text x="161.3" y="103.7">D4</text>
<text x="161.3" y="106.2">LED_Y</text>
<text x="172.7" y="103.1">C18</text>
<text x="172.7" y="105.6">10uF</text>
<text x="231" y="105">0.1uF</text>
<text x="231.7" y="102.5">C21</text>
<text x="23.9" y="108.2">+12V</text>
<text x="43.2" y="110.7">TP2</text>
<text x="43.2" y="113.3">TP_12V</text>
<text x="101.5" y="112">R36</text>
<text x="120.6" y="113.3">C14</text>
<text x="132.6" y="110.1">VIN2</text>
<text x="140.6" y="111.3" transform="rotate(-90 140.6 111.3)">GND</text>
<text x="144.4" y="110.1">ST</text>
<text x="168.1" y="112.6">GND</text>
<text x="244.3" y="112.6">IN+</text>
<text x="252.3" y="109.7" transform="rotate(-90 252.3 109.7)">VS</text>
<text x="254.8" y="110.1">SDA</text>
<text x="254.9" y="112.6">SCL</text>
<text x="25.1" y="119.6">+5V</text>
<text x="94.1" y="114.5">100kR</text>
<text x="120.8" y="115.8">1uF</text>
<text x="244.3" y="117.7">IN-</text>
<text x="256.1" y="117.7">A1</text>
<text x="43.2" y="122.1">TP3</text>
<text x="43.2" y="124.7">TP_5V</text>
<text x="89.4" y="121.5">GND</text>
<text x="105.9" y="121.5">GND</text>
<text x="125" y="122.8">GND</text>
<text x="137.7" y="121.5">GND</text>
<text x="245.4" y="124.3">U7</text>
<text x="252.3" y="121.4" transform="rotate(-90 252.3 121.4)">GND</text>
<text x="256.1" y="120.2">A0</text>
<text x="25.1" y="129.8">GND</text>
<text x="43.2" y="128.5">TP4</text>
<text x="43.2" y="131">TP_GND</text>
<text x="234.5" y="126.6">INA219BIDCNT</text>
<text x="249.4" y="132.9">GND</text>
<text x="24.6" y="148.2">+5V</text>
<text x="29.2" y="159">10kR</text>
<text x="29.2" y="156.4">R30</text>
<text x="29.2" y="170.7">10kR</text>
<text x="29.2" y="168.2">TH1</text>
<text x="24.6" y="179.9">GND</text>
</g>
<g font-size="1.8" fill="#a90000">
<text x="86.9" y="27.7">3</text>
<text x="94.5" y="27.7">2</text>
<text x="99.6" y="27.7">2</text>
<text x="107.2" y="27.7">3</text>
<text x="38" y="34">1</text>
<text x="38" y="31.5">2</text>
<text x="91.2" y="35" transform="rotate(-90 91.2 35)">1</text>
<text x="103.9" y="35" transform="rotate(-90 103.9 35)">1</text>
<text x="146.6" y="35.3">1</text>
<text x="159.3" y="35.3">3</text>
<text x="236" y="41.3" transform="rotate(-90 236 41.3)">4</text>
<text x="153.4" y="42.6" transform="rotate(-90 153.4 42.6)">2</text>
<text x="226.6" y="46.7">1</text>
<text x="244.4" y="44.2">6</text>
<text x="244.4" y="46.7">5</text>
<text x="91.2" y="52.8" transform="rotate(-90 91.2 52.8)">3</text>
<text x="226.6" y="51.8">2</text>
<text x="244.4" y="51.8">8</text>
<text x="95.5" y="55.6">1</text>
<text x="236" y="59.1" transform="rotate(-90 236 59.1)">3</text>
<text x="244.4" y="54.4">7</text>
<text x="36.8" y="63.2">1</text>
<text x="36.8" y="60.7">2</text>
<text x="91.2" y="60.4" transform="rotate(-90 91.2 60.4)">2</text>
<text x="36.8" y="70.9">1</text>
<text x="36.8" y="68.3">2</text>
<text x="130.1" y="98.8">3</text>
<text x="130.1" y="101.3">4</text>
<text x="147.9" y="98.8">2</text>
<text x="130.1" y="106.4">5</text>
<text x="251.2" y="106.1" transform="rotate(-90 251.2 106.1)">4</text>
<text x="130.1" y="109">6</text>
<text x="139.4" y="113.7" transform="rotate(-90 139.4 113.7)">1</text>
<text x="147.9" y="109">8</text>
<text x="241.9" y="111.5">1</text>
<text x="259.6" y="109">6</text>
<text x="259.6" y="111.5">5</text>
<text x="241.9" y="116.6">2</text>
<text x="259.6" y="116.6">8</text>
<text x="259.6" y="119.1">7</text>
<text x="251.2" y="123.9" transform="rotate(-90 251.2 123.9)">3</text>
</g>
</svg>
